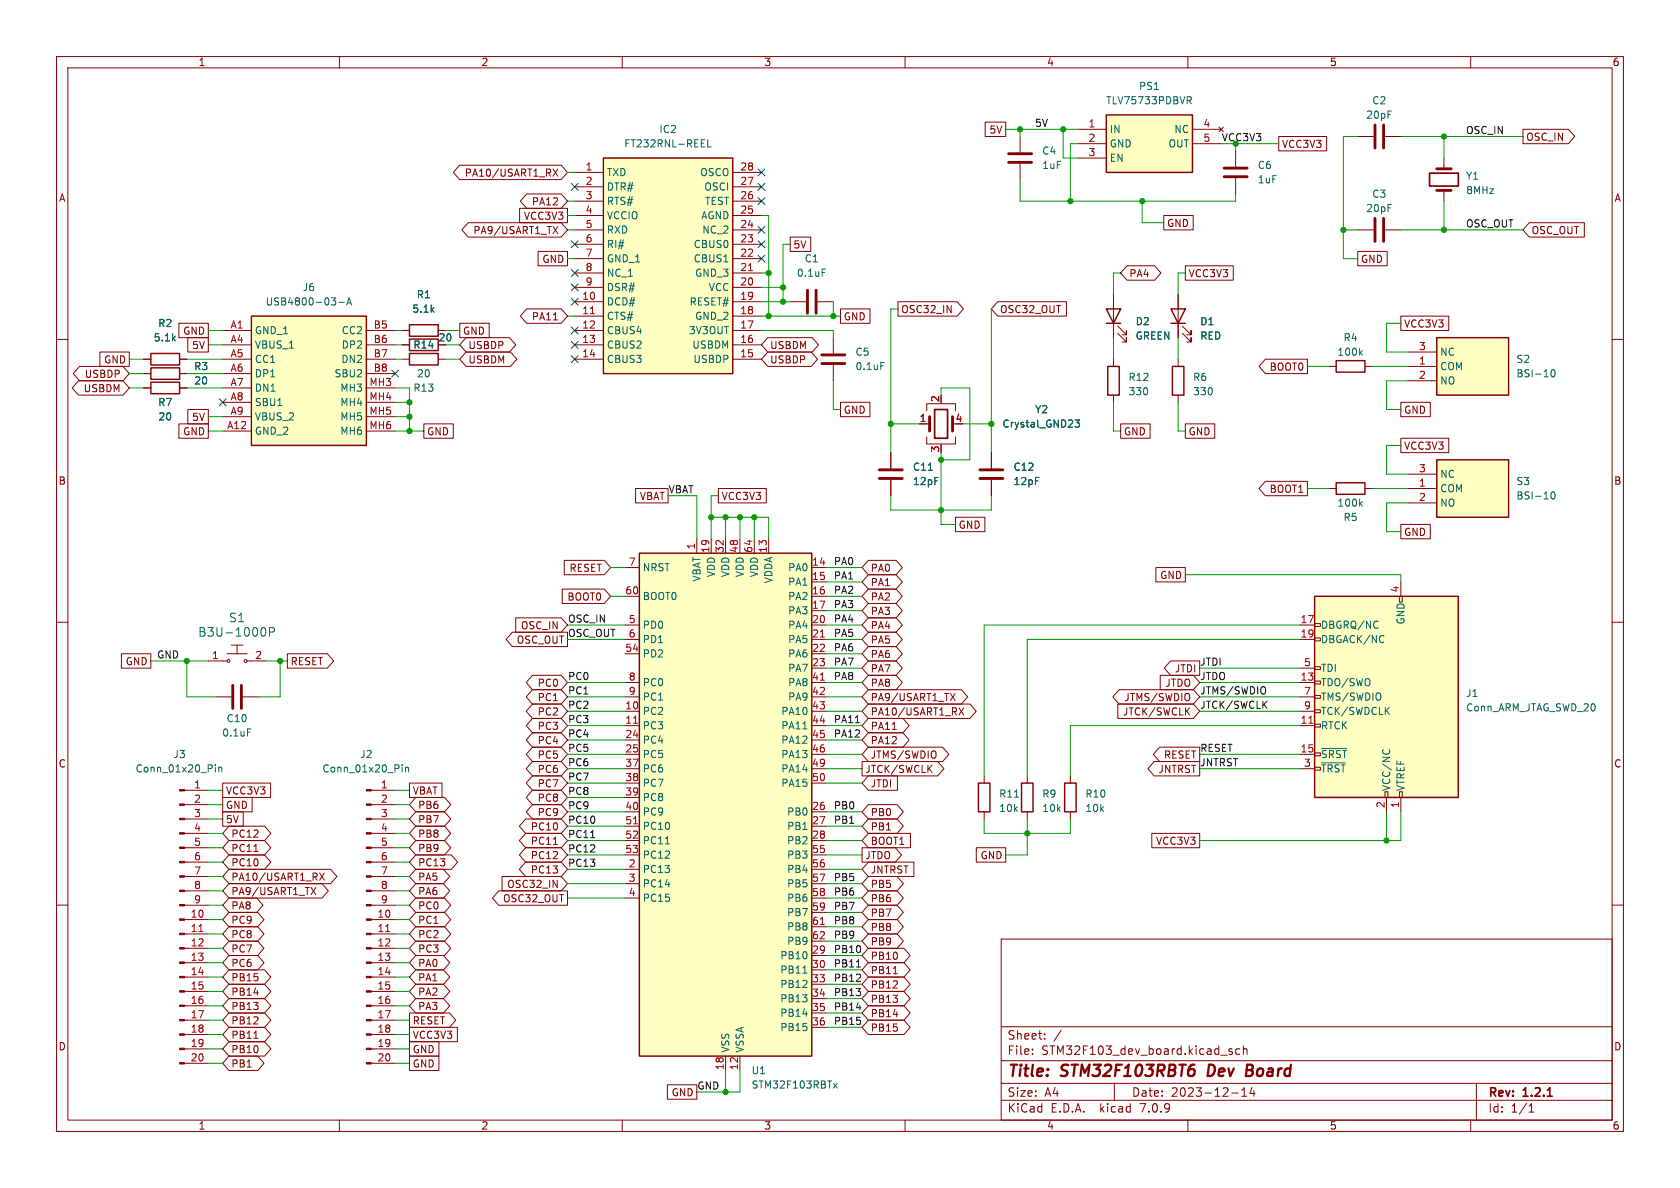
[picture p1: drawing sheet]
<svg xmlns="http://www.w3.org/2000/svg" width="297mm" height="210mm" viewBox="0 0 297 210" stroke-linecap="round" stroke-linejoin="round" font-family="sans-serif">
<g fill="none" stroke="#840000" stroke-width=".18">
<path d="M10 10h277v190h-277zM12 12h273v186h-273zM60 10v2M110 10v2M160 10v2M210 10v2M260 10v2M81.3 29.2h17.9l1.1 1.3-1.1 1.3h-17.9l-1.2-1.3zM82.8 39.4h16.4l1.1 1.2-1.1 1.3h-16.4l-1.1-1.3zM91.9 36.8h8.4v2.6h-8.4zM93.1 34.3h6.1l1.1 1.3-1.1 1.2h-6.1l-1.1-1.2zM97.8 29.9l.8 1.3"/>
<path d="M98.6 29.9l-.8 1.3M101.6 30.5h5.1M101.6 33h5.1M101.6 38.1h5.1M101.6 35.6h5.1M129.5 30.5h5.1M129.5 33h5.1M129.5 38.1h5.1M129.5 35.6h5.1M174.2 21.6h3.6v2.5h-3.6zM180.3 24.1v2.8M180.3 29v2.8"/>
<path d="M190.5 22.9h5.1M190.5 25.4h5.1M190.5 27.9h5.1M205.7 38.1h5.2v2.5h-5.2zM210.8 22.9h5.1M210.8 25.4h5.1M215.5 22.5l.8 .7M216.3 22.5l-.8 .7M218.4 26.7v2.8M218.4 31.5v2.8M226.1 24.1h8.4v2.6h-8.4zM240 24.1h2.8"/>
<path d="M244.9 24.1h2.7M255.3 27.9v1.9M255.3 33.7v1.9M269.2 22.9h8.1l1.1 1.2-1.1 1.3h-8.1zM270.4 39.4h9.7v2.5h-9.7l-1.2-1.3zM10 60h2M31.6 57.1h5.2v2.6h-5.2zM33.2 59.7h3.6v2.5h-3.6zM39.4 58.4h5M64.8 58.4h5M71.1 58.4h1.3M77.5 58.4h1.2"/>
<path d="M81.3 57.1h5.2v2.6h-5.2zM82.4 59.7h7.7l1.1 1.3-1.1 1.2h-7.7l-1.1-1.2zM93.1 54.6h6.1l1.1 1.3-1.1 1.3h-6.1l-1.1-1.3zM95.1 44.4h5.2v2.6h-5.2zM97.8 40l.8 1.3M97.8 56.6h.8M98.6 40l-.8 1.3M101.6 40.6h5.1M101.6 53.3h5.1M101.6 55.9h5.1M101.6 58.4h5.1M101.6 50.8h5.1"/>
<path d="M101.6 48.3h5.1M101.6 45.7h5.1M101.6 43.2h5.1M129.5 40.6h5.1M129.5 53.3h5.1M129.5 55.9h5.1M129.5 58.4h5.1M129.5 50.8h5.1M129.5 48.3h5.1M129.5 45.7h5.1M129.5 43.2h5.1M135.7 59.7h7.9l1.1 1.3-1.1 1.2h-7.9l-1.1-1.2z"/>
<path d="M139.7 41.9h3.6v2.6h-3.6zM139.7 53.3h2.8M144.5 53.3h2.8M147.3 59.7v2.8M148.6 54.6h5.2v2.6h-5.2zM158.7 53.3h10.5l1.1 1.3-1.1 1.3h-10.5zM176.4 53.3h12.1v2.6h-12.1l-1.1-1.3zM196.8 52.1v7.6M197.6 58.9l1.5 1.6v-.8v.8h-.7M197.6 57.7l1.5 1.5v-.8v.8h-.7M199.2 47h4.9l1.1 1.3-1.1 1.2h-4.9l-1.1-1.2zM208.3 52.1v7.6"/>
<path d="M209 58.9l1.6 1.6v-.8v.8h-.8M209 57.7l1.6 1.5v-.8v.8h-.8M209.5 47h8.5v2.5h-8.5zM240 44.4h5.2v2.6h-5.2zM240 40.6h2.8M244.9 40.6h2.7M247.6 55.9h8.5v2.5h-8.5zM285 60h2M13.9 67.3h7.8l1.2 1.3-1.2 1.3h-7.8l-1.1-1.3zM14.1 64.8h7.6l1.2 1.2-1.2 1.3h-7.6l-1.1-1.3zM17.7 62.2h5.2v2.6h-5.2zM25.4 63.5h1.3"/>
<path d="M25.4 66h1.3M25.4 68.6h1.3M31.6 74.9h5.2v2.6h-5.2zM31.7 63.5h1.3M31.7 66h1.3M31.7 68.6h1.3M33.2 72.4h3.6v2.5h-3.6zM39.4 61h5M39.4 63.5h5M39.4 66h5M39.4 76.2h5M39.4 68.6h5"/>
<path d="M39.4 71.1h5M39.4 73.7h5M64.8 61h5M64.8 63.5h5M64.8 66h5M64.8 76.2h5M64.8 68.6h5M64.8 71.1h5M64.8 73.7h5M71.1 61h1.3M71.1 63.5h1.3M74.9 74.9h5.2v2.6h-5.2z"/>
<path d="M77.5 63.5h1.2M82.4 62.2h7.9l1.1 1.3-1.1 1.3h-7.9l-1.1-1.3zM101.6 61h5.1M101.6 63.5h5.1M129.5 61h5.1M129.5 63.5h5.1M135.7 62.2h7.7l1.1 1.3-1.1 1.3h-7.7l-1.1-1.3zM147.3 64.5v2.8M148.6 71.1h5.2v2.6h-5.2zM162.6 74.9h1.7M163.8 77.2v1.3h5.1v-1.3M163.8 72.6v-1.2h5.1v1.2"/>
<path d="M166.4 78.5v.2M196.8 63.5v1.3M196.8 69.9v1.2M198.1 74.9h5.2v2.6h-5.2zM208.3 63.5v1.3M208.3 69.9v1.2M209.5 74.9h5.3v2.6h-5.3zM223.7 63.5h7.4v2.5h-7.4l-1.1-1.2zM234.9 64.8h1.3M241.3 64.8h1.3M247.6 71.1h5.3v2.6h-5.3zM247.6 77.5h8.5v2.5h-8.5z"/>
<path d="M248.9 64.8h5.1M248.9 67.3h5.1M248.9 62.2h5.1M99.8 99.1h7l1.1 1.2-1.1 1.3h-7zM112.4 86.4h5.7v2.5h-5.7zM123.2 95.3v2.5M125.7 95.3v2.5M127 86.4h8.5v2.5h-8.5zM128.3 95.3v2.5M130.8 95.3v2.5M133.3 95.3v2.5M135.9 95.3v2.5"/>
<path d="M153.5 99.1h4.9l1.1 1.2-1.1 1.3h-4.9l-1.1-1.3zM157.5 80v2.8M157.5 84.8v2.8M168.9 91.4h5.2v2.6h-5.2zM175.3 80v2.8M175.3 84.8v2.8M223.7 85.1h7.4v2.5h-7.4l-1.1-1.2zM234.9 86.4h1.3M241.3 86.4h1.3M247.6 92.7h5.3v2.6h-5.3zM248.9 86.4h5.1M248.9 88.9h5.1"/>
<path d="M248.9 83.8h5.1M10 110h2M21.5 115.6h5.2v2.5h-5.2zM36.8 116.8h3.3M40.1 115.6h3.6M40.9 114h2M41.9 114v1.6M43.7 116.8h3.3M50.8 115.6h7.1l1.1 1.2-1.1 1.3h-7.1zM90.6 111.8h9.7v2.5h-9.7l-1.1-1.3zM91.2 109.2h8l1.1 1.3-1.1 1.3h-8zM94.1 119.4h5.1l1.1 1.3-1.1 1.2h-5.1l-1.1-1.2z"/>
<path d="M99.4 104.1h7.4l1.1 1.3-1.1 1.3h-7.4zM110.5 115.6h2.5M110.5 100.3h2.5M110.5 105.4h2.5M110.5 110.5h2.5M110.5 113h2.5M143.5 115.6h2.5M143.5 100.3h2.5M143.5 102.9h2.5M143.5 105.4h2.5M143.5 108h2.5M143.5 110.5h2.5"/>
<path d="M143.5 113h2.5M143.5 118.1h2.5M153.5 111.8h4.9l1.1 1.2-1.1 1.3h-4.9l-1.1-1.3zM153.5 114.3h4.9l1.1 1.3-1.1 1.2h-4.9l-1.1-1.2zM153.5 101.6h4.9l1.1 1.3-1.1 1.2h-4.9l-1.1-1.2zM153.5 104.1h4.9l1.1 1.3-1.1 1.3h-4.9l-1.1-1.3zM153.5 106.7h4.9l1.1 1.3-1.1 1.2h-4.9l-1.1-1.2zM153.5 109.2h4.9l1.1 1.3-1.1 1.3h-4.9l-1.1-1.3zM153.5 116.8h4.9l1.1 1.3-1.1 1.3h-4.9l-1.1-1.3zM153.5 119.4h4.9l1.1 1.3-1.1 1.2h-4.9l-1.1-1.2zM204.3 100.3h5.2v2.6h-5.2zM205.1 119.4h5.9l1.1 1.3-1.1 1.2h-5.9z"/>
<path d="M206.9 116.8h5.2v2.6h-5.2l-1.1-1.3zM229.9 110.5h2.5M229.9 113h2.5M229.9 118.1h2.5M232.4 110.2h1v.5h-1zM232.4 112.8h1v.5h-1zM232.4 117.9h1v.5h-1zM247.4 105.4h.5v1h-.5zM247.6 102.9v2.5M285 110h2M32.6 139.7h4.2M38.1 123.2h2.8"/>
<path d="M39.4 138.4h8.4v2.6h-8.4zM42.9 123.2h2.8M65.6 139.7h4.2M72.4 138.4h5.7v2.6h-5.7zM94.1 121.9h5.1l1.1 1.3-1.1 1.3h-5.1l-1.1-1.3zM94.1 124.5h5.1l1.1 1.2-1.1 1.3h-5.1l-1.1-1.3zM94.1 127h5.1l1.1 1.3-1.1 1.2h-5.1l-1.1-1.2zM94.1 129.5h5.1l1.1 1.3-1.1 1.3h-5.1l-1.1-1.3zM94.1 139.7h5.1l1.1 1.3-1.1 1.2h-5.1l-1.1-1.2zM94.1 137.2h5.1l1.1 1.2-1.1 1.3h-5.1l-1.1-1.3zM94.1 134.6h5.1l1.1 1.3-1.1 1.3h-5.1l-1.1-1.3zM94.1 132.1h5.1l1.1 1.3-1.1 1.2h-5.1l-1.1-1.2z"/>
<path d="M110.5 123.2h2.5M110.5 125.7h2.5M110.5 128.3h2.5M110.5 130.8h2.5M110.5 133.4h2.5M110.5 135.9h2.5M110.5 138.4h2.5M110.5 120.7h2.5M143.5 123.2h2.5M143.5 125.7h2.5M143.5 128.3h2.5M143.5 130.8h2.5"/>
<path d="M143.5 133.4h2.5M143.5 135.9h2.5M143.5 138.4h2.5M143.5 120.7h2.5M152.4 134.6h13.4l1.1 1.3-1.1 1.3h-13.4zM153.5 132.1h13.1l1.1 1.3-1.1 1.2h-13.1l-1.1-1.2zM153.5 124.5h18l1.1 1.2-1.1 1.3h-18l-1.1-1.3zM153.5 121.9h16.5l1.1 1.3-1.1 1.3h-16.5l-1.1-1.3zM153.5 129.5h6.1l1.1 1.3-1.1 1.3h-6.1l-1.1-1.3zM153.5 127h6.1l1.1 1.3-1.1 1.2h-6.1l-1.1-1.2zM153.5 137.2h5.2v2.5h-5.2l-1.1-1.3zM157.7 128.9h.8"/>
<path d="M164.2 135.8l.6 .8M164.8 135.3l-.8 .7M168 122.6l.9 1.3M168.9 122.6l-.9 1.3M169.5 125.1l.9 1.3M170.4 125.1l-.9 1.3M174 137.2v1.2M181.6 137.2v1.2M189.2 137.2v1.2M197.6 124.5h13.4l1.1 1.2-1.1 1.3h-13.4zM197.9 121.9h13.1l1.1 1.3-1.1 1.3h-13.1l-1.2-1.3zM204 134.6h8.1v2.6h-8.1l-1.1-1.3z"/>
<path d="M205 132.1h7.1v2.5h-7.1l-1.1-1.2zM209.8 125.7l.5 .7M210.3 125.1l-.7 .8M229.9 123.2h2.5M229.9 125.7h2.5M229.9 128.3h2.5M229.9 133.4h2.5M229.9 135.9h2.5M229.9 120.7h2.5M232.4 125.5h1v.5h-1zM232.4 120.4h1v.5h-1zM232.4 122.9h1v.5h-1z"/>
<path d="M232.4 128h1v.5h-1zM232.4 133.1h1v.5h-1zM232.4 135.6h1v.5h-1zM244.9 140h.5v1h-.5zM247.4 140h.5v1h-.5zM10 160h2M32.6 157.5h4.2M32.6 154.9h4.2M32.6 152.4h4.2M32.6 149.9h4.2M32.6 147.3h4.2M32.6 144.8h4.2"/>
<path d="M32.6 142.2h4.2M39.4 143.5h3.6v2.6h-3.6zM39.4 141h5.2v2.5h-5.2zM40.5 153.7h17.9l1.2 1.2-1.2 1.3h-17.9l-1.1-1.3zM40.5 156.2h16.4l1.1 1.3-1.1 1.3h-16.4l-1.1-1.3zM40.5 146h6.3l1.1 1.3-1.1 1.3h-6.3l-1.1-1.3zM40.5 151.1h6.3l1.1 1.3-1.1 1.3h-6.3l-1.1-1.3zM40.5 148.6h6.3l1.1 1.3-1.1 1.2h-6.3l-1.1-1.2zM40.5 158.7h4.9l1.1 1.3-1.1 1.3h-4.9l-1.1-1.3zM44.9 150.5h.7M55 156.9l.8 1.3M55.8 156.9l-.8 1.3"/>
<path d="M56.5 154.3l.8 1.3M57.3 154.3l-.8 1.3M65.6 157.5h4.2M65.6 154.9h4.2M65.6 152.4h4.2M65.6 149.9h4.2M65.6 147.3h4.2M65.6 144.8h4.2M65.6 142.2h4.2M73.5 158.7h5.1l1.1 1.3-1.1 1.3h-5.1l-1.1-1.3zM73.5 146h5.1l1.1 1.3-1.1 1.3h-5.1l-1.1-1.3zM73.5 143.5h5.1l1.1 1.3-1.1 1.3h-5.1l-1.1-1.3z"/>
<path d="M73.5 141h5.1l1.1 1.2-1.1 1.3h-5.1l-1.1-1.3zM73.5 148.6h5.1l1.1 1.3-1.1 1.2h-5.1l-1.1-1.2zM73.5 156.2h4.9l1.1 1.3-1.1 1.3h-4.9l-1.1-1.3zM73.5 153.7h4.9l1.1 1.2-1.1 1.3h-4.9l-1.1-1.3zM73.5 151.1h6.3l1.1 1.3-1.1 1.3h-6.3l-1.1-1.3zM88.2 157.5h12.1v2.5h-12.1l-1.1-1.2zM88.8 154.9h10.4l1.1 1.3-1.1 1.3h-10.4zM92.9 152.4h6.3l1.1 1.3-1.1 1.2h-6.3l-1.1-1.2zM92.9 149.9h6.3l1.1 1.2-1.1 1.3h-6.3l-1.1-1.3zM92.9 147.3h6.3l1.1 1.3-1.1 1.3h-6.3l-1.1-1.3zM92.9 144.8h6.3l1.1 1.3-1.1 1.2h-6.3l-1.1-1.2zM94.1 142.2h5.1l1.1 1.3-1.1 1.3h-5.1l-1.1-1.3z"/>
<path d="M97.8 149.3h.8M110.5 153.7h2.5M110.5 143.5h2.5M110.5 146.1h2.5M110.5 148.6h2.5M110.5 156.2h2.5M110.5 141h2.5M110.5 158.8h2.5M110.5 151.1h2.5M143.5 153.7h2.5M143.5 143.5h2.5M143.5 146.1h2.5"/>
<path d="M143.5 148.6h2.5M143.5 156.2h2.5M143.5 158.8h2.5M143.5 151.1h2.5M152.4 149.9h5.9l1.1 1.2-1.1 1.3h-5.9zM153.5 142.2h5.1l1.1 1.3-1.1 1.3h-5.1l-1.1-1.3zM153.5 144.8h5.1l1.1 1.3-1.1 1.2h-5.1l-1.1-1.2zM153.5 157.5h5.1l1.1 1.3-1.1 1.2h-5.1l-1.1-1.2zM153.5 147.3h7.5v2.6h-7.5l-1.1-1.3zM153.5 152.4h8.1v2.5h-8.1l-1.1-1.2zM153.5 154.9h5.1l1.1 1.3-1.1 1.3h-5.1l-1.1-1.3zM172.6 149.9h5.2v2.5h-5.2z"/>
<path d="M174 143.5v1.3M181.6 143.5v1.3M189.2 143.5v1.3M203.6 147.3h8.5v2.6h-8.5zM245.1 141v2.5M247.6 141v2.5M285 160h2M32.6 177.8h4.2M32.6 175.3h4.2M32.6 172.7h4.2M32.6 170.2h4.2M32.6 167.6h4.2"/>
<path d="M32.6 165.1h4.2M32.6 162.6h4.2M32.6 160h4.2M40.5 171.4h6.3l1.1 1.3-1.1 1.3h-6.3l-1.1-1.3zM40.5 176.5h6.3l1.1 1.3-1.1 1.3h-6.3l-1.1-1.3zM40.5 179.1h6.3l1.1 1.2-1.1 1.3h-6.3l-1.1-1.3zM40.5 161.3h5.1l1.1 1.3-1.1 1.2h-5.1l-1.1-1.2zM40.5 163.8h5.1l1.1 1.3-1.1 1.3h-5.1l-1.1-1.3zM40.5 166.4h5.1l1.1 1.2-1.1 1.3h-5.1l-1.1-1.3zM40.5 174h6.3l1.1 1.3-1.1 1.2h-6.3l-1.1-1.2zM40.5 168.9h5.1l1.1 1.3-1.1 1.3h-5.1l-1.1-1.3zM65.6 177.8h4.2"/>
<path d="M65.6 175.3h4.2M65.6 172.7h4.2M65.6 170.2h4.2M65.6 167.6h4.2M65.6 165.1h4.2M65.6 162.6h4.2M65.6 160h4.2M72.4 179.1h7.1l1.1 1.2-1.1 1.3h-7.1zM73.5 163.8h5.1l1.1 1.3-1.1 1.3h-5.1l-1.1-1.3zM73.5 161.3h5.1l1.1 1.3-1.1 1.2h-5.1l-1.1-1.2zM73.5 176.5h4.9l1.1 1.3-1.1 1.3h-4.9l-1.1-1.3zM73.5 174h4.9l1.1 1.3-1.1 1.2h-4.9l-1.1-1.2z"/>
<path d="M73.5 168.9h4.9l1.1 1.3-1.1 1.3h-4.9l-1.1-1.3zM73.5 171.4h4.9l1.1 1.3-1.1 1.3h-4.9l-1.1-1.3zM73.5 166.4h5.1l1.1 1.2-1.1 1.3h-5.1l-1.1-1.3zM143.5 168.9h2.5M143.5 171.5h2.5M143.5 174h2.5M143.5 176.5h2.5M143.5 179.1h2.5M143.5 161.3h2.5M143.5 163.8h2.5M143.5 166.4h2.5M153.5 170.2h6.3l1.1 1.3-1.1 1.2h-6.3l-1.1-1.2z"/>
<path d="M153.5 165.1h5.1l1.1 1.3-1.1 1.2h-5.1l-1.1-1.2zM153.5 175.3h6.3l1.1 1.2-1.1 1.3h-6.3l-1.1-1.3zM153.5 162.6h5.1l1.1 1.2-1.1 1.3h-5.1l-1.1-1.3zM153.5 167.6h6.3l1.1 1.3-1.1 1.3h-6.3l-1.1-1.3zM153.5 177.8h6.3l1.1 1.3-1.1 1.2h-6.3l-1.1-1.2zM153.5 172.7h6.3l1.1 1.3-1.1 1.3h-6.3l-1.1-1.3zM153.5 160h5.1l1.1 1.3-1.1 1.3h-5.1l-1.1-1.3zM157.9 172.1h.7M177 166h108v32h-108zM32.6 185.4h4.2M32.6 188h4.2M32.6 182.9h4.2"/>
<path d="M32.6 180.3h4.2M40.5 186.7h5.1l1.1 1.3-1.1 1.2h-5.1l-1.1-1.2zM40.5 181.6h6.3l1.1 1.3-1.1 1.3h-6.3l-1.1-1.3zM40.5 184.1h6.3l1.1 1.3-1.1 1.3h-6.3l-1.1-1.3zM44.9 183.6h.7M60 198v2M65.6 185.4h4.2M65.6 188h4.2M65.6 182.9h4.2M65.6 180.3h4.2M72.4 186.7h5.2v2.5h-5.2zM72.4 184.1h5.2v2.6h-5.2z"/>
<path d="M72.4 181.6h8.5v2.6h-8.5zM110 198v2M118 191.8h5.2v2.5h-5.2zM128.3 186.7v2.5M130.8 186.7v2.5M143.5 181.6h2.5M153.5 180.3h6.3l1.1 1.3-1.1 1.3h-6.3l-1.1-1.3zM160 198v2M177 194.5h108M177 191.5h108M177 187.5h108M177 181.5h108"/>
<path d="M182.5 186.3v.1M182.5 185.5v.1M184.7 183.6v.1M184.7 182.8v.1M187.6 182.1l-1.3 2M197 191.5v3M210 198v2M217.7 193.2h1.2M217.8 185.5l-.3-.1-.3 .2 .1 .2 .5 .2v.3h-.6M219.2 185.5l-.5-.1-.2 .3v.4l.1 .2h.6M219.5 193.8h.9M219.5 192.7l.5-.4v1.5"/>
<path d="M219.8 185.5l.2-.1 .4 .1 .1 .9M219.8 184.9v1.5M221.3 192.2l-.3 1.1h.9M221.7 192.8v1M260 198v2M261 191.5v6.5M270.3 196.6h.9M270.3 195.5l.4-.4v1.5"/>
<circle cx="40.4" cy="116.8" r=".25"/>
<circle cx="43.4" cy="116.8" r=".25"/>
</g>
<path d="M252.7 30.6h5.1v2.3h-5.1zM165.2 72.4h2.3v5.1h-2.3zM273.6 193.8h.8" fill="none" stroke="#840000" stroke-width=".3"/>
<path d="M213.7 188.2l-.2 2h.5M220.4 189.2h.7M220.5 188.2h.7M221.1 189.2l.2 .1M221.2 190.1l-.9 .1M221.3 189.1l-.2 .1" fill="none" stroke="#840000" stroke-width=".4"/>
<g fill="none" stroke="#840000" stroke-width=".25">
<path d="M106.7 27.9h22.8v38.1h-22.8zM195.6 20.3h15.2v10.2h-15.2zM44.4 55.9h20.4v22.8h-20.4zM72.4 59.9h5.1v2.1h-5.1zM72.4 57.4h5.1v2h-5.1zM195.6 54.6h2.5l-1.3 2.6zM195.6 57.2h2.5M207 54.6h2.5l-1.2 2.6zM207 57.2h2.5M254 59.7h12.7v10.2h-12.7zM26.7 65h5v2.1h-5zM26.7 62.5h5v2h-5z"/>
<path d="M26.7 67.6h5v2h-5zM72.4 62.5h5.1v2h-5.1zM195.8 64.8h2.1v5.1h-2.1zM207.3 64.8h2v5.1h-2zM236.2 63.8h5.1v2h-5.1zM113 97.8h30.5v88.9h-30.5zM236.2 85.3h5.1v2.1h-5.1zM254 81.3h12.7v10.1h-12.7zM232.4 105.4h25.4v35.6h-25.4zM173 138.4h2v5.1h-2zM180.6 138.4h2v5.1h-2zM188.2 138.4h2v5.1h-2z"/>
</g>
<g fill="none" stroke="#840000" stroke-width=".51">
<path d="M178.3 27.2h4.1M178.3 28.7h4.1M216.4 29.7h4.1M216.4 31.2h4.1M243.1 22.1v4.1M243.1 38.6v4.1M244.6 22.1v4.1M244.6 38.6v4.1M254 33.7h2.5M254 29.8h2.5M142.7 51.3v4.1M144.3 51.3v4.1"/>
<path d="M145.3 62.7h4.1M145.3 64.3h4.1M164.3 73.7v2.5M168.4 73.7v2.5M155.4 83.1h4.1M155.4 84.6h4.1M173.2 83.1h4.1M173.2 84.6h4.1M41.1 121.2v4M42.7 121.2v4"/>
</g>
<g fill="none" stroke="#006464" stroke-width=".18">
<path d="M209.9 17.1h.5l.2 .2-.1 .4-.6 .1M210.2 17.8l.4 .6M125.1 24.7v1.3h.6M58.6 52.6h.8l-.5 .5M59.3 53.3v.5M59.9 53.4h1M61.3 53.9l.4-1.3 .4 1.3M61.4 53.6h.6M145.4 47.6h.6M155.7 64.1h.6M190 74.2h.8l-.4 .5 .4 .1v.6l-.2 .1-.6-.1M240.5 62.3l.3 .5"/>
<path d="M240.8 62l-.4 .4M274.3 65.5l.2-.2a.68 .68 0 0 1 .4 .7 .68 .68 0 0 1-.4 .6l-.2-.1-.1-.4zM164.1 83.1h.7M240.5 89l.3 .5M240.8 88.6l-.4 .5M274.3 87.1l.2-.2a.68 .68 0 0 1 .4 .7 .68 .68 0 0 1-.4 .6l-.2-.1-.1-.4zM46.5 110.9a.83 .83 0 0 1 .6 .7 .83 .83 0 0 1-.3 .8l-.3 .1M47.6 111.7h.8l.1-.3-.1-.3-.2-.2h-.6v1.6M243.4 109.8l.2 .1M243.6 110.9l-.2 .2M244.4 112.3l.3 .2M244.7 113.5l-.3 .1"/>
<path d="M38.1 135.2v.1M38.1 135.6v.9M38.7 135.7l.2-.1 .3 .1v.8M38.7 135.6v.9M43.8 128.8h.6M71.1 135.2v.1M71.1 135.6v.9M71.7 135.6v.9M71.7 135.7l.2-.1 .3 .1v.8M141.9 128.8h.8M233.7 132.3h4.4M233.7 134.8h4.1"/>
<path d="M244.5 132.5l-.1 .3M245.6 132.5l.1 .3M117.6 149.2h.8M179.4 140.9h.7M141.9 172h.8M147.3 191.5l.7 .8M148 191.5l-.7 .8"/>
</g>
<g fill="#ffffc2" stroke="#ffffc2" stroke-width=".18">
<path d="M113 97.8h30.5v88.9h-30.5z"/>
<path d="M232.4 105.4h25.4v35.6h-25.4z"/>
<path d="M106.7 27.9h22.8v38.1h-22.8z"/>
<path d="M195.6 20.3h15.2v10.2h-15.2z"/>
<path d="M44.4 55.9h20.4v22.8h-20.4z"/>
<path d="M254 59.7h12.7v10.2h-12.7z"/>
<path d="M254 81.3h12.7v10.1h-12.7z"/>
</g>
<path d="M104.4 55.5h.7M132.3 47.8h.7M145 112.6h.7M112 127.9h.7M145 120.2h.7M231.4 127.9h.7M112 145.6h.7M35.2 164.7h.7M68.2 164.7h.7M145 163.4h.7" fill="none" stroke="#a90000" stroke-width=".18"/>
<g fill="#840000" stroke="#840000" stroke-width=".18">
<path d="M64.8 187.8h.8v.3h-.8z"/>
<path d="M64.8 185.3h.8v.2h-.8z"/>
<path d="M64.8 182.8h.8v.2h-.8z"/>
<path d="M64.8 180.2h.8v.3h-.8z"/>
<path d="M64.8 177.7h.8v.2h-.8z"/>
<path d="M64.8 175.1h.8v.3h-.8z"/>
<path d="M64.8 172.6h.8v.2h-.8z"/>
<path d="M64.8 170.1h.8v.2h-.8z"/>
<path d="M64.8 167.5h.8v.3h-.8z"/>
<path d="M64.8 165h.8v.2h-.8z"/>
<path d="M64.8 162.4h.8v.3h-.8z"/>
<path d="M64.8 159.9h.8v.2h-.8z"/>
<path d="M64.8 157.4h.8v.2h-.8z"/>
<path d="M64.8 154.8h.8v.3h-.8z"/>
<path d="M64.8 152.3h.8v.2h-.8z"/>
<path d="M64.8 149.7h.8v.3h-.8z"/>
<path d="M64.8 147.2h.8v.2h-.8z"/>
<path d="M64.8 144.7h.8v.2h-.8z"/>
<path d="M64.8 142.1h.8v.3h-.8z"/>
<path d="M64.8 139.6h.8v.2h-.8z"/>
<path d="M31.7 187.8h.9v.3h-.9z"/>
<path d="M31.7 185.3h.9v.2h-.9z"/>
<path d="M31.7 182.8h.9v.2h-.9z"/>
<path d="M31.7 180.2h.9v.3h-.9z"/>
<path d="M31.7 177.7h.9v.2h-.9z"/>
<path d="M31.7 175.1h.9v.3h-.9z"/>
<path d="M31.7 172.6h.9v.2h-.9z"/>
<path d="M31.7 170.1h.9v.2h-.9z"/>
<path d="M31.7 167.5h.9v.3h-.9z"/>
<path d="M31.7 165h.9v.2h-.9z"/>
<path d="M31.7 162.4h.9v.3h-.9z"/>
<path d="M31.7 159.9h.9v.2h-.9z"/>
<path d="M31.7 157.4h.9v.2h-.9z"/>
<path d="M31.7 154.8h.9v.3h-.9z"/>
<path d="M31.7 152.3h.9v.2h-.9z"/>
<path d="M31.7 149.7h.9v.3h-.9z"/>
<path d="M31.7 147.2h.9v.2h-.9z"/>
<path d="M31.7 144.7h.9v.2h-.9z"/>
<path d="M31.7 142.1h.9v.3h-.9z"/>
<path d="M31.7 139.6h.9v.2h-.9z"/>
</g>
<path d="M151.2 127.8h.8M223.4 124.5l.6 .7M224 123.9l-.7 .8M104.4 148.1h.7M151.4 170.9h.7" fill="none" stroke="#0f0f0f" stroke-width=".18"/>
<g fill="none" stroke="#009600" stroke-width=".18">
<path d="M100.3 35.6h1.3M100.3 38.1h1.3M100.3 30.5h1.3M134.6 38.1h1.3v17.8M177.8 22.9h12.7M180.3 31.8v3.8h38.1v-1.3M180.3 22.9v1.2M188 22.9v5h2.5M190.5 25.4h-1.3v10.2M201.9 35.6v3.8h3.8M226.1 25.4h-7.7v1.3M240 24.1h-2.5v21.6h2.5"/>
<path d="M247.6 24.1h21.6M255.3 24.1v3.8M255.3 35.6v5M36.8 58.4h2.6M69.8 58.4h1.3M78.7 58.4h2.6M100.3 55.9h1.3M100.3 45.7h1.3M100.3 40.6h1.3M134.6 48.3h1.3M134.6 50.8h3.8M134.6 55.9h14"/>
<path d="M134.6 53.3h5.1M134.6 58.4h12.7v1.3M139.7 43.2h-1.3v10.1M147.3 53.3v2.6M158.7 54.6h-1.2v25.4M175.3 54.6v25.4M196.8 59.7v3.8M198.1 48.3h-1.3v3.8M208.3 59.7v3.8M209.5 48.3h-1.2v3.8M237.5 40.6h2.5M247.6 40.6h21.6"/>
<path d="M247.6 57.2h-2.5v5h3.8M22.9 68.6h2.5M22.9 63.5h2.5M22.9 66h2.5M33 68.6h6.4M33 63.5h6.4M33 66h6.4M36.8 61h2.6M36.8 76.2h2.6M36.8 73.7h2.6M69.8 68.6h2.6v7.6M69.8 63.5h1.3"/>
<path d="M69.8 61h1.3M69.8 76.2h5.1M69.8 71.1h2.6M69.8 73.7h2.6M78.7 63.5h2.6M78.7 61h2.6M147.3 67.3v5.1h1.3M157.5 74.9h5.1M166.4 69.9v-1.3h5v12.7h-5M170.2 74.9h5.1M196.8 71.1v5.1h1.3M208.3 71.1v5.1h1.2"/>
<path d="M231.1 64.8h3.8M242.6 64.8h6.3M247.6 78.7h-2.5v5.1h3.8M248.9 67.3h-3.8v5.1h2.5M118.1 87.6h5.1v7.7M125.7 91.4h10.2v3.9M127 87.6h-1.3v7.7M128.3 91.4v3.9M130.8 91.4v3.9M133.3 91.4v3.9M157.5 87.6v2.6h17.8v-2.6M166.4 80v12.7h2.5"/>
<path d="M231.1 86.4h3.8M242.6 86.4h6.3M248.9 88.9h-3.8v5.1h2.5M26.7 116.8h10.1M33 116.8v6.4h5.1M47 116.8h3.8M49.5 116.8v6.4h-3.8M100.3 113h10.2M100.3 110.5h10.2M107.9 100.3h2.6M107.9 105.4h2.6M146 113h6.4"/>
<path d="M146 110.5h6.4M146 100.3h6.4M146 118.1h6.4M146 105.4h6.4M146 115.6h6.4M146 102.9h6.4M146 108h6.4M209.5 101.6h38.1v1.3M212.1 118.1h17.8M229.9 113h-48.3v24.2M229.9 110.5h-55.9v26.7M36.8 139.7h2.6"/>
<path d="M69.8 139.7h2.6M100.3 123.2h10.2M100.3 133.4h10.2M100.3 135.9h10.2M100.3 128.3h10.2M100.3 125.7h10.2M100.3 120.7h10.2M100.3 138.4h10.2M100.3 130.8h10.2M146 123.2h6.4M146 133.4h6.4M146 135.9h6.4"/>
<path d="M146 128.3h6.4M146 125.7h6.4M146 120.7h6.4M146 138.4h6.4M146 130.8h6.4M212.1 123.2h17.8M212.1 133.4h17.8M212.1 135.9h17.8M212.1 125.7h17.8M212.1 120.7h17.8M229.9 128.3h-40.7v8.9M36.8 147.3h2.6"/>
<path d="M36.8 157.5h2.6M36.8 149.9h2.6M36.8 154.9h2.6M36.8 152.4h2.6M36.8 144.8h2.6M36.8 142.2h2.6M69.8 147.3h2.6M69.8 157.5h2.6M69.8 149.9h2.6M69.8 154.9h2.6M69.8 152.4h2.6M69.8 144.8h2.6"/>
<path d="M69.8 142.2h2.6M100.3 151.1h10.2M100.3 153.7h10.2M100.3 158.8h10.2M100.3 156.2h10.2M100.3 148.6h10.2M100.3 146.1h10.2M100.3 141h10.2M100.3 143.5h10.2M146 151.1h6.4M146 153.7h6.4M146 158.8h6.4"/>
<path d="M146 156.2h6.4M146 148.6h6.4M146 146.1h6.4M146 143.5h6.4M174 144.8v2.5h15.2v-2.5M181.6 144.8v6.3h-3.8M245.1 143.5v5.1M247.6 143.5v5.1h-35.5M36.8 170.2h2.6M36.8 172.7h2.6M36.8 175.3h2.6M36.8 177.8h2.6"/>
<path d="M36.8 167.6h2.6M36.8 162.6h2.6M36.8 160h2.6M36.8 165.1h2.6M69.8 170.2h2.6M69.8 172.7h2.6M69.8 175.3h2.6M69.8 177.8h2.6M69.8 167.6h2.6M69.8 162.6h2.6M69.8 160h2.6M69.8 165.1h2.6"/>
<path d="M146 179.1h6.4M146 161.3h6.4M146 166.4h6.4M146 163.8h6.4M146 174h6.4M146 171.5h6.4M146 176.5h6.4M146 168.9h6.4M36.8 180.3h2.6M36.8 185.4h2.6M36.8 188h2.6M36.8 182.9h2.6"/>
<path d="M69.8 180.3h2.6M69.8 185.4h2.6M69.8 188h2.6M69.8 182.9h2.6M128.3 189.2v3.8M130.8 189.2v3.8h-7.6M146 181.6h6.4"/>
</g>
<g fill="none" stroke="#000084" stroke-width=".18">
<path d="M101 32.4l1.2 1.2M102.2 32.4l-1.2 1.2M134 32.4l1.2 1.2M134 35l1.2 1.2M134 29.9l1.2 1.2M135.2 32.4l-1.2 1.2M135.2 35l-1.2 1.2M135.2 29.9l-1.2 1.2M101 57.8l1.2 1.2M101 52.7l1.2 1.2M101 42.6l1.2 1.2M101 50.2l1.2 1.2"/>
<path d="M101 47.7l1.2 1.2M102.2 57.8l-1.2 1.2M102.2 52.7l-1.2 1.2M102.2 42.6l-1.2 1.2M102.2 50.2l-1.2 1.2M102.2 47.7l-1.2 1.2M134 40l1.2 1.2M134 42.6l1.2 1.2M134 45.1l1.2 1.2M135.2 40l-1.2 1.2M135.2 42.6l-1.2 1.2M135.2 45.1l-1.2 1.2"/>
<path d="M38.8 70.5l1.2 1.2M40 70.5l-1.2 1.2M69.2 65.4l1.3 1.2M70.5 65.4l-1.3 1.2M101 62.9l1.2 1.2M101 60.4l1.2 1.2M102.2 62.9l-1.2 1.2M102.2 60.4l-1.2 1.2"/>
</g>
<g fill="#009600" stroke="#009600" stroke-width=".18">
<circle cx="147.3" cy="55.9" r=".46"/>
<circle cx="201.9" cy="35.6" r=".46"/>
<circle cx="189.2" cy="35.6" r=".46"/>
<circle cx="188" cy="22.9" r=".46"/>
<circle cx="180.3" cy="22.9" r=".46"/>
<circle cx="138.4" cy="53.3" r=".46"/>
<circle cx="138.4" cy="50.8" r=".46"/>
<circle cx="133.3" cy="91.4" r=".46"/>
<circle cx="157.5" cy="74.9" r=".46"/>
<circle cx="135.9" cy="55.9" r=".46"/>
<circle cx="175.3" cy="74.9" r=".46"/>
<circle cx="135.9" cy="48.3" r=".46"/>
<circle cx="166.4" cy="90.2" r=".46"/>
<circle cx="181.6" cy="147.3" r=".46"/>
<circle cx="166.4" cy="81.3" r=".46"/>
<circle cx="125.7" cy="91.4" r=".46"/>
<circle cx="245.1" cy="148.6" r=".46"/>
<circle cx="255.3" cy="40.6" r=".46"/>
<circle cx="237.5" cy="40.6" r=".46"/>
<circle cx="218.4" cy="25.4" r=".46"/>
<circle cx="255.3" cy="24.1" r=".46"/>
<circle cx="128.3" cy="193" r=".46"/>
<circle cx="128.3" cy="91.4" r=".46"/>
<circle cx="130.8" cy="91.4" r=".46"/>
<circle cx="72.4" cy="71.1" r=".46"/>
<circle cx="72.4" cy="73.7" r=".46"/>
<circle cx="72.4" cy="76.2" r=".46"/>
<circle cx="49.5" cy="116.8" r=".46"/>
<circle cx="33" cy="116.8" r=".46"/>
</g>
<g font-size="2.8" fill="#840000">
<text x="178" y="190.9">Title:</text>
<text x="187.7" y="190.9">STM32F103RBT6</text>
<text x="214.4" y="190.9">Dev</text>
<text x="221.9" y="190.9">Board</text>
</g>
<g font-size="2.1" fill="#006464">
<text x="34.9" y="112.8">B3U-1000P</text>
<text x="40.4" y="110.2">S1</text>
</g>
<g font-size="2.1" fill="#840000">
<text x="178" y="184">Sheet:</text>
<text x="178" y="186.7">File:</text>
<text x="184.1" y="186.7">STM32F103_dev_board.kicad_sch</text>
<text x="178" y="196.9">KiCad</text>
<text x="178" y="194.1">Size:</text>
<text x="184.7" y="194.1">A4</text>
<text x="185.7" y="196.9">E.D.A.</text>
<text x="194.6" y="196.9">kicad</text>
<text x="200" y="194.1">Date:</text>
<text x="201.8" y="196.9">7.0.9</text>
<text x="207" y="194.1">2023-12-14</text>
<text x="263" y="194.3">Rev:</text>
<text x="263" y="196.9">Id:</text>
<text x="267.1" y="196.9">1/1</text>
<text x="269.4" y="194.3">1.2.1</text>
</g>
<g font-size="1.8" fill="#840000">
<text x="35" y="11.9">1</text>
<text x="85" y="11.9">2</text>
<text x="135" y="11.9">3</text>
<text x="185" y="11.9">4</text>
<text x="235" y="11.9">5</text>
<text x="285" y="11.9">6</text>
<text x="174.8" y="23.8">5V</text>
<text x="226.5" y="26.4">VCC3V3</text>
<text x="269.7" y="25.1">OSC_IN</text>
<text x="10.3" y="35.9">A</text>
<text x="82.1" y="31.4">PA10/USART1_RX</text>
<text x="285.3" y="35.9">A</text>
<text x="83.6" y="41.6">PA9/USART1_TX</text>
<text x="92.5" y="39.1">VCC3V3</text>
<text x="93.9" y="36.5">PA12</text>
<text x="206.2" y="40.3">GND</text>
<text x="270.7" y="41.6">OSC_OUT</text>
<text x="95.8" y="46.7">GND</text>
<text x="140.2" y="44.1">5V</text>
<text x="240.5" y="46.7">GND</text>
<text x="199.5" y="49.2">PA4</text>
<text x="210" y="49.2">VCC3V3</text>
<text x="32.3" y="59.4">GND</text>
<text x="81.8" y="59.4">GND</text>
<text x="93.9" y="56.8">PA11</text>
<text x="149.1" y="56.8">GND</text>
<text x="159.2" y="55.6">OSC32_IN</text>
<text x="176.7" y="55.6">OSC32_OUT</text>
<text x="248.1" y="58.1">VCC3V3</text>
<text x="18.3" y="64.5">GND</text>
<text x="33.9" y="61.9">5V</text>
<text x="77.4" y="60.6">20</text>
<text x="82.7" y="64.5">USBDM</text>
<text x="82.7" y="61.9">USBDP</text>
<text x="136" y="61.9">USBDM</text>
<text x="136" y="64.5">USBDP</text>
<text x="224.4" y="65.7">BOOT0</text>
<text x="14.7" y="69.5">USBDM</text>
<text x="14.9" y="67">USBDP</text>
<text x="32.3" y="77.2">GND</text>
<text x="33.9" y="74.6">5V</text>
<text x="75.4" y="77.2">GND</text>
<text x="149.1" y="73.3">GND</text>
<text x="198.6" y="77.2">GND</text>
<text x="210" y="77.2">GND</text>
<text x="248.1" y="73.3">GND</text>
<text x="248.1" y="79.7">VCC3V3</text>
<text x="10.3" y="85.9">B</text>
<text x="113" y="88.6">VBAT</text>
<text x="127.5" y="88.6">VCC3V3</text>
<text x="224.4" y="87.3">BOOT1</text>
<text x="285.3" y="85.9">B</text>
<text x="169.4" y="93.7">GND</text>
<text x="248.1" y="94.9">GND</text>
<text x="100.6" y="101.3">RESET</text>
<text x="153.8" y="101.3">PA0</text>
<text x="100.2" y="106.4">BOOT0</text>
<text x="153.8" y="103.8">PA1</text>
<text x="153.8" y="106.4">PA2</text>
<text x="205" y="102.6">GND</text>
<text x="91.2" y="114">OSC_OUT</text>
<text x="92" y="111.4">OSC_IN</text>
<text x="153.8" y="114">PA5</text>
<text x="153.8" y="108.9">PA3</text>
<text x="153.8" y="111.4">PA4</text>
<text x="22.1" y="117.8">GND</text>
<text x="51.3" y="117.8">RESET</text>
<text x="153.8" y="116.5">PA6</text>
<text x="153.8" y="119.1">PA7</text>
<text x="207.6" y="119.1">JTDI</text>
<text x="94.9" y="124.1">PC1</text>
<text x="94.9" y="121.6">PC0</text>
<text x="153.8" y="124.1">PA9/USART1_TX</text>
<text x="153.8" y="121.6">PA8</text>
<text x="198.7" y="124.1">JTMS/SWDIO</text>
<text x="205.9" y="121.6">JTDO</text>
<text x="94.9" y="126.7">PC2</text>
<text x="94.9" y="129.2">PC3</text>
<text x="94.9" y="131.8">PC4</text>
<text x="153.8" y="126.7">PA10/USART1_RX</text>
<text x="153.8" y="131.8">PA12</text>
<text x="153.8" y="129.2">PA11</text>
<text x="198.4" y="126.7">JTCK/SWCLK</text>
<text x="10.3" y="135.9">C</text>
<text x="94.9" y="136.8">PC6</text>
<text x="94.9" y="134.3">PC5</text>
<text x="152.9" y="136.8">JTCK/SWCLK</text>
<text x="153.8" y="134.3">JTMS/SWDIO</text>
<text x="204.7" y="136.8">JNTRST</text>
<text x="205.7" y="134.3">RESET</text>
<text x="285.3" y="135.9">C</text>
<text x="39.8" y="140.7">VCC3V3</text>
<text x="39.8" y="143.2">GND</text>
<text x="72.9" y="140.7">VBAT</text>
<text x="73.8" y="143.2">PB6</text>
<text x="94.9" y="141.9">PC8</text>
<text x="94.9" y="139.4">PC7</text>
<text x="153.8" y="139.4">JTDI</text>
<text x="39.8" y="145.7">5V</text>
<text x="40.8" y="148.3">PC12</text>
<text x="73.8" y="148.3">PB8</text>
<text x="73.8" y="145.7">PB7</text>
<text x="93.7" y="149.5">PC11</text>
<text x="93.7" y="147">PC10</text>
<text x="94.9" y="144.5">PC9</text>
<text x="153.8" y="144.5">PB0</text>
<text x="153.8" y="147">PB1</text>
<text x="153.8" y="149.5">BOOT1</text>
<text x="204.3" y="149.5">VCC3V3</text>
<text x="40.8" y="155.9">PA10/USART1_RX</text>
<text x="40.8" y="153.4">PC10</text>
<text x="40.8" y="150.8">PC11</text>
<text x="73.8" y="150.8">PB9</text>
<text x="73.8" y="155.9">PA5</text>
<text x="73.8" y="153.4">PC13</text>
<text x="93.7" y="154.6">PC13</text>
<text x="93.7" y="152.1">PC12</text>
<text x="152.9" y="152.1">JTDO</text>
<text x="153.8" y="154.6">JNTRST</text>
<text x="173.3" y="152.1">GND</text>
<text x="40.8" y="158.4">PA9/USART1_TX</text>
<text x="40.8" y="161">PA8</text>
<text x="73.8" y="161">PC0</text>
<text x="73.8" y="158.4">PA6</text>
<text x="88.8" y="159.7">OSC32_OUT</text>
<text x="89.6" y="157.2">OSC32_IN</text>
<text x="153.8" y="159.7">PB6</text>
<text x="153.8" y="157.2">PB5</text>
<text x="40.8" y="163.5">PC9</text>
<text x="40.8" y="166.1">PC8</text>
<text x="73.8" y="166.1">PC2</text>
<text x="73.8" y="163.5">PC1</text>
<text x="153.8" y="167.3">PB9</text>
<text x="153.8" y="164.8">PB8</text>
<text x="153.8" y="162.2">PB7</text>
<text x="40.8" y="173.7">PB15</text>
<text x="40.8" y="168.6">PC7</text>
<text x="40.8" y="171.1">PC6</text>
<text x="73.8" y="171.1">PA0</text>
<text x="73.8" y="173.7">PA1</text>
<text x="73.8" y="168.6">PC3</text>
<text x="153.8" y="172.4">PB11</text>
<text x="153.8" y="169.9">PB10</text>
<text x="40.8" y="178.8">PB13</text>
<text x="40.8" y="176.2">PB14</text>
<text x="73.8" y="178.8">PA3</text>
<text x="73.8" y="176.2">PA2</text>
<text x="153.8" y="177.5">PB13</text>
<text x="153.8" y="174.9">PB12</text>
<text x="10.3" y="185.9">D</text>
<text x="40.8" y="183.8">PB11</text>
<text x="40.8" y="181.3">PB12</text>
<text x="72.9" y="181.3">RESET</text>
<text x="72.9" y="183.8">VCC3V3</text>
<text x="153.8" y="182.6">PB15</text>
<text x="153.8" y="180">PB14</text>
<text x="285.3" y="185.9">D</text>
<text x="40.8" y="188.9">PB1</text>
<text x="40.8" y="186.4">PB10</text>
<text x="72.9" y="188.9">GND</text>
<text x="72.9" y="186.4">GND</text>
<text x="118.6" y="194">GND</text>
<text x="35" y="199.9">1</text>
<text x="85" y="199.9">2</text>
<text x="135" y="199.9">3</text>
<text x="185" y="199.9">4</text>
<text x="235" y="199.9">5</text>
<text x="285" y="199.9">6</text>
</g>
<g font-size="1.8" fill="#006464">
<text x="201.3" y="16.1">PS1</text>
<text x="116.5" y="23.7">IC2</text>
<text x="195.4" y="18.6">TLV75733PDBVR</text>
<text x="196.1" y="23.7">IN</text>
<text x="207.5" y="23.7">NC</text>
<text x="241.4" y="21.2">20pF</text>
<text x="242.5" y="18.6">C2</text>
<text x="110.3" y="26.3">FT232RNL-REEL</text>
<text x="184.2" y="27.5">C4</text>
<text x="196.1" y="26.3">GND</text>
<text x="196.1" y="28.8">EN</text>
<text x="206.5" y="26.3">OUT</text>
<text x="107.2" y="31.3">TXD</text>
<text x="107.2" y="33.9">DTR#</text>
<text x="123.7" y="31.3">OSCO</text>
<text x="124.4" y="33.9">OSCI</text>
<text x="184.2" y="30.1">1uF</text>
<text x="222.3" y="30.1">C6</text>
<text x="222.3" y="32.6">1uF</text>
<text x="242.5" y="35.2">C3</text>
<text x="259.1" y="32">Y1</text>
<text x="259.1" y="34.5">8MHz</text>
<text x="107.2" y="36.4">RTS#</text>
<text x="107.2" y="39">VCCIO</text>
<text x="107.2" y="41.5">RXD</text>
<text x="123.9" y="39">AGND</text>
<text x="124.1" y="41.5">NC_2</text>
<text x="124.5" y="36.4">TEST</text>
<text x="241.4" y="37.7">20pF</text>
<text x="107.2" y="44">RI#</text>
<text x="107.2" y="46.6">GND_1</text>
<text x="122.5" y="46.6">CBUS1</text>
<text x="122.5" y="44">CBUS0</text>
<text x="142.2" y="46.6">C1</text>
<text x="53.4" y="51.7">J6</text>
<text x="73.6" y="52.9">R1</text>
<text x="107.2" y="49.1">NC_1</text>
<text x="107.2" y="51.7">DSR#</text>
<text x="122.8" y="49.1">GND_3</text>
<text x="125.2" y="51.7">VCC</text>
<text x="140.8" y="49.1">0.1uF</text>
<text x="27.9" y="58">R2</text>
<text x="45" y="59.3">GND_1</text>
<text x="46.9" y="54.2">USB4800-03-A</text>
<text x="60.3" y="59.3">CC2</text>
<text x="72.8" y="55.5">5.1k</text>
<text x="107.2" y="54.2">DCD#</text>
<text x="107.2" y="56.7">CTS#</text>
<text x="107.2" y="59.3">CBUS4</text>
<text x="121.7" y="59.3">3V3OUT</text>
<text x="121.8" y="54.2">RESET#</text>
<text x="122.8" y="56.7">GND_2</text>
<text x="200.7" y="57.7">D2</text>
<text x="212.1" y="57.7">D1</text>
<text x="27.1" y="60.6">5.1k</text>
<text x="34.2" y="65.6">R3</text>
<text x="45" y="61.8">VBUS_1</text>
<text x="45" y="64.4">CC1</text>
<text x="60.2" y="64.4">DN2</text>
<text x="60.3" y="61.8">DP2</text>
<text x="73" y="61.8">R14</text>
<text x="107.2" y="61.8">CBUS2</text>
<text x="107.2" y="64.4">CBUS3</text>
<text x="122.3" y="61.8">USBDM</text>
<text x="122.5" y="64.4">USBDP</text>
<text x="151.1" y="63.1">C5</text>
<text x="151.1" y="65.6">0.1uF</text>
<text x="200.7" y="60.2">GREEN</text>
<text x="212.1" y="60.2">RED</text>
<text x="236.3" y="63.1">100k</text>
<text x="237.4" y="60.6">R4</text>
<text x="254.5" y="65.6">COM</text>
<text x="254.5" y="63.1">NC</text>
<text x="268" y="64.4">S2</text>
<text x="27.9" y="72">R7</text>
<text x="34.2" y="68.2">20</text>
<text x="45" y="66.9">DP1</text>
<text x="45" y="69.4">DN1</text>
<text x="45" y="72">SBU1</text>
<text x="59" y="66.9">SBU2</text>
<text x="60.1" y="69.4">MH3</text>
<text x="60.1" y="72">MH4</text>
<text x="73" y="69.4">R13</text>
<text x="73.6" y="66.9">20</text>
<text x="199.4" y="70.1">330</text>
<text x="199.4" y="67.5">R12</text>
<text x="210.8" y="67.5">R6</text>
<text x="210.8" y="70.1">330</text>
<text x="254.5" y="68.2">NO</text>
<text x="268" y="66.9">BSI-10</text>
<text x="27.9" y="74.5">20</text>
<text x="45" y="77.1">GND_2</text>
<text x="45" y="74.5">VBUS_2</text>
<text x="60.1" y="74.5">MH5</text>
<text x="60.1" y="77.1">MH6</text>
<text x="177.1" y="75.8">Crystal_GND23</text>
<text x="182.9" y="73.3">Y2</text>
<text x="161.3" y="83.4">C11</text>
<text x="179.1" y="83.4">C12</text>
<text x="161.3" y="86">12pF</text>
<text x="179.1" y="86">12pF</text>
<text x="236.3" y="89.8">100k</text>
<text x="254.5" y="87.2">COM</text>
<text x="254.5" y="89.8">NO</text>
<text x="254.5" y="84.7">NC</text>
<text x="268" y="86">S3</text>
<text x="268" y="88.5">BSI-10</text>
<text x="237.4" y="92.3">R5</text>
<text x="113.5" y="101.2">NRST</text>
<text x="139.2" y="101.2">PA0</text>
<text x="113.5" y="106.3">BOOT0</text>
<text x="124.1" y="102.9" transform="rotate(-90 124.1 102.9)">VBAT</text>
<text x="126.6" y="102.1" transform="rotate(-90 126.6 102.1)">VDD</text>
<text x="129.1" y="102.1" transform="rotate(-90 129.1 102.1)">VDD</text>
<text x="131.7" y="102.1" transform="rotate(-90 131.7 102.1)">VDD</text>
<text x="134.2" y="102.1" transform="rotate(-90 134.2 102.1)">VDD</text>
<text x="136.8" y="103.2" transform="rotate(-90 136.8 103.2)">VDDA</text>
<text x="139.2" y="103.7">PA1</text>
<text x="139.2" y="106.3">PA2</text>
<text x="113.5" y="111.4">PD0</text>
<text x="113.5" y="113.9">PD1</text>
<text x="139.2" y="108.8">PA3</text>
<text x="139.2" y="111.4">PA4</text>
<text x="139.2" y="113.9">PA5</text>
<text x="233.4" y="111.4">DBGRQ/NC</text>
<text x="233.4" y="113.9">DBGACK/NC</text>
<text x="248.5" y="110.5" transform="rotate(-90 248.5 110.5)">GND</text>
<text x="113.5" y="116.4">PD2</text>
<text x="139.2" y="116.4">PA6</text>
<text x="139.2" y="119">PA7</text>
<text x="233.4" y="119">TDI</text>
<text x="113.5" y="121.5">PC0</text>
<text x="113.5" y="124.1">PC1</text>
<text x="139.2" y="121.5">PA8</text>
<text x="139.2" y="124.1">PA9</text>
<text x="233.4" y="121.5">TDO/SWO</text>
<text x="233.4" y="124.1">TMS/SWDIO</text>
<text x="259.1" y="123.4">J1</text>
<text x="259.1" y="126">Conn_ARM_JTAG_SWD_20</text>
<text x="39.2" y="130.4">0.1uF</text>
<text x="40" y="127.9">C10</text>
<text x="113.5" y="126.6">PC2</text>
<text x="113.5" y="129.1">PC3</text>
<text x="113.5" y="131.7">PC4</text>
<text x="138" y="126.6">PA10</text>
<text x="138" y="129.1">PA11</text>
<text x="138" y="131.7">PA12</text>
<text x="233.4" y="129.1">RTCK</text>
<text x="233.4" y="126.6">TCK/SWDCLK</text>
<text x="23.9" y="136.8">Conn_01x20_Pin</text>
<text x="30.6" y="134.2">J3</text>
<text x="56.9" y="136.8">Conn_01x20_Pin</text>
<text x="63.6" y="134.2">J2</text>
<text x="113.5" y="134.2">PC5</text>
<text x="113.5" y="136.8">PC6</text>
<text x="138" y="134.2">PA13</text>
<text x="138" y="136.8">PA14</text>
<text x="233.4" y="134.2">~{SRST}</text>
<text x="233.4" y="136.8">~{TRST}</text>
<text x="113.5" y="139.3">PC7</text>
<text x="113.5" y="141.8">PC8</text>
<text x="138" y="139.3">PA15</text>
<text x="176.5" y="143.7">10k</text>
<text x="176.5" y="141.2">R11</text>
<text x="184.2" y="141.2">R9</text>
<text x="184.2" y="143.7">10k</text>
<text x="191.8" y="143.7">10k</text>
<text x="191.8" y="141.2">R10</text>
<text x="246" y="140" transform="rotate(-90 246 140)">VCC/NC</text>
<text x="248.5" y="140" transform="rotate(-90 248.5 140)">VTREF</text>
<text x="113.5" y="144.4">PC9</text>
<text x="113.5" y="146.9">PC10</text>
<text x="113.5" y="149.5">PC11</text>
<text x="139" y="144.4">PB0</text>
<text x="139" y="146.9">PB1</text>
<text x="139" y="149.5">PB2</text>
<text x="113.5" y="154.5">PC13</text>
<text x="113.5" y="152">PC12</text>
<text x="139" y="152">PB3</text>
<text x="139" y="154.5">PB4</text>
<text x="113.5" y="157.1">PC14</text>
<text x="113.5" y="159.6">PC15</text>
<text x="139" y="157.1">PB5</text>
<text x="139" y="159.6">PB6</text>
<text x="139" y="162.2">PB7</text>
<text x="139" y="164.7">PB8</text>
<text x="139" y="167.2">PB9</text>
<text x="137.8" y="169.8">PB10</text>
<text x="137.8" y="172.3">PB11</text>
<text x="137.8" y="174.9">PB12</text>
<text x="137.8" y="177.4">PB13</text>
<text x="137.8" y="179.9">PB14</text>
<text x="137.8" y="182.5">PB15</text>
<text x="129.1" y="186.2" transform="rotate(-90 129.1 186.2)">VSS</text>
<text x="131.7" y="186.2" transform="rotate(-90 131.7 186.2)">VSSA</text>
<text x="132.8" y="190.1">U1</text>
<text x="132.8" y="192.6">STM32F103RBTx</text>
</g>
<g font-size="1.8" fill="#0f0f0f">
<text x="182.9" y="22.5">5V</text>
<text x="259.1" y="23.8">OSC_IN</text>
<text x="259.1" y="40.3">OSC_OUT</text>
<text x="118.1" y="87.3">VBAT</text>
<text x="147.3" y="100">PA0</text>
<text x="147.3" y="105.1">PA2</text>
<text x="147.3" y="107.6">PA3</text>
<text x="147.3" y="102.5">PA1</text>
<text x="100.3" y="112.7">OSC_OUT</text>
<text x="100.3" y="110.1">OSC_IN</text>
<text x="147.3" y="110.1">PA4</text>
<text x="147.3" y="112.7">PA5</text>
<text x="27.7" y="116.5">GND</text>
<text x="147.3" y="115.2">PA6</text>
<text x="147.3" y="117.8">PA7</text>
<text x="212.1" y="117.8">JTDI</text>
<text x="100.3" y="122.8">PC1</text>
<text x="100.3" y="125.4">PC2</text>
<text x="100.3" y="120.3">PC0</text>
<text x="147.3" y="120.3">PA8</text>
<text x="212.1" y="120.3">JTDO</text>
<text x="212.1" y="125.4">JTCK/SWCLK</text>
<text x="212.1" y="122.8">JTMS/SWDIO</text>
<text x="100.3" y="127.9">PC3</text>
<text x="100.3" y="130.5">PC4</text>
<text x="147.3" y="127.9">PA11</text>
<text x="147.3" y="130.5">PA12</text>
<text x="100.3" y="135.5">PC6</text>
<text x="100.3" y="133">PC5</text>
<text x="212.1" y="135.5">JNTRST</text>
<text x="212.1" y="133">RESET</text>
<text x="100.3" y="140.6">PC8</text>
<text x="100.3" y="138.1">PC7</text>
<text x="100.3" y="143.2">PC9</text>
<text x="147.3" y="143.2">PB0</text>
<text x="100.3" y="148.2">PC11</text>
<text x="100.3" y="145.7">PC10</text>
<text x="147.3" y="145.7">PB1</text>
<text x="100.3" y="153.3">PC13</text>
<text x="100.3" y="150.8">PC12</text>
<text x="147.3" y="155.9">PB5</text>
<text x="147.3" y="158.4">PB6</text>
<text x="147.3" y="160.9">PB7</text>
<text x="147.3" y="163.5">PB8</text>
<text x="147.3" y="166">PB9</text>
<text x="147.3" y="171.1">PB11</text>
<text x="147.3" y="173.6">PB12</text>
<text x="147.3" y="168.6">PB10</text>
<text x="147.3" y="178.7">PB14</text>
<text x="147.3" y="176.2">PB13</text>
<text x="147.3" y="181.3">PB15</text>
<text x="123.2" y="192.7">GND</text>
</g>
<g font-size="1.8" fill="#a90000">
<text x="192.3" y="22.6">1</text>
<text x="212.7" y="22.6">4</text>
<text x="192.3" y="25.1">2</text>
<text x="192.3" y="27.7">3</text>
<text x="212.7" y="25.1">5</text>
<text x="103.4" y="30.2">1</text>
<text x="103.4" y="32.8">2</text>
<text x="103.4" y="35.3">3</text>
<text x="130.8" y="35.3">26</text>
<text x="130.8" y="32.8">27</text>
<text x="130.8" y="30.2">28</text>
<text x="103.4" y="37.8">4</text>
<text x="103.4" y="40.4">5</text>
<text x="130.8" y="40.4">24</text>
<text x="130.8" y="37.8">25</text>
<text x="103.4" y="42.9">6</text>
<text x="103.4" y="45.5">7</text>
<text x="130.8" y="45.5">22</text>
<text x="130.8" y="42.9">23</text>
<text x="102.8" y="53.1">10</text>
<text x="103.4" y="48">8</text>
<text x="103.4" y="50.5">9</text>
<text x="130.8" y="53.1">19</text>
<text x="130.8" y="50.5">20</text>
<text x="130.8" y="48">21</text>
<text x="40.7" y="58.2">A1</text>
<text x="66" y="58.2">B5</text>
<text x="102.8" y="55.6">11</text>
<text x="102.8" y="58.2">12</text>
<text x="130.8" y="58.2">17</text>
<text x="130.8" y="55.6">18</text>
<text x="40.7" y="60.7">A4</text>
<text x="40.7" y="63.2">A5</text>
<text x="40.7" y="65.8">A6</text>
<text x="66" y="60.7">B6</text>
<text x="66" y="63.2">B7</text>
<text x="66" y="65.8">B8</text>
<text x="102.8" y="60.7">13</text>
<text x="102.8" y="63.2">14</text>
<text x="130.8" y="63.2">15</text>
<text x="130.8" y="60.7">16</text>
<text x="250.8" y="64.5">1</text>
<text x="250.8" y="62">3</text>
<text x="40.7" y="68.3">A7</text>
<text x="40.7" y="70.9">A8</text>
<text x="65.2" y="68.3">MH3</text>
<text x="65.2" y="70.9">MH4</text>
<text x="166.1" y="71.2" transform="rotate(-90 166.1 71.2)">2</text>
<text x="250.8" y="67.1">2</text>
<text x="40.1" y="75.9">A12</text>
<text x="40.7" y="73.4">A9</text>
<text x="65.2" y="73.4">MH5</text>
<text x="65.2" y="75.9">MH6</text>
<text x="162.5" y="74.7">1</text>
<text x="168.8" y="74.7">4</text>
<text x="166.1" y="80.1" transform="rotate(-90 166.1 80.1)">3</text>
<text x="250.8" y="83.6">3</text>
<text x="250.8" y="86.1">1</text>
<text x="250.8" y="88.6">2</text>
<text x="111.1" y="100.1">7</text>
<text x="122.9" y="97.2" transform="rotate(-90 122.9 97.2)">1</text>
<text x="125.5" y="97.8" transform="rotate(-90 125.5 97.8)">19</text>
<text x="128" y="97.8" transform="rotate(-90 128 97.8)">32</text>
<text x="130.6" y="97.8" transform="rotate(-90 130.6 97.8)">48</text>
<text x="133.1" y="97.8" transform="rotate(-90 133.1 97.8)">64</text>
<text x="135.6" y="97.8" transform="rotate(-90 135.6 97.8)">13</text>
<text x="143.5" y="100.1">14</text>
<text x="110.4" y="105.2">60</text>
<text x="143.5" y="102.6">15</text>
<text x="143.5" y="105.2">16</text>
<text x="143.5" y="107.7">17</text>
<text x="247.4" y="104.8" transform="rotate(-90 247.4 104.8)">4</text>
<text x="111.1" y="110.2">5</text>
<text x="111.1" y="112.8">6</text>
<text x="143.5" y="110.2">20</text>
<text x="143.5" y="112.8">21</text>
<text x="229.8" y="110.2">17</text>
<text x="229.8" y="112.8">19</text>
<text x="37.4" y="116.6">1</text>
<text x="45" y="116.6">2</text>
<text x="110.4" y="115.3">54</text>
<text x="143.5" y="115.3">22</text>
<text x="143.5" y="117.9">23</text>
<text x="230.4" y="117.9">5</text>
<text x="110.4" y="125.5">10</text>
<text x="111.1" y="120.4">8</text>
<text x="111.1" y="122.9">9</text>
<text x="143.5" y="120.4">41</text>
<text x="143.5" y="122.9">42</text>
<text x="143.5" y="125.5">43</text>
<text x="229.8" y="120.4">13</text>
<text x="230.4" y="122.9">7</text>
<text x="230.4" y="125.5">9</text>
<text x="110.4" y="128">11</text>
<text x="110.4" y="130.6">24</text>
<text x="143.5" y="128">44</text>
<text x="143.5" y="130.6">45</text>
<text x="229.8" y="128">11</text>
<text x="110.4" y="133.1">25</text>
<text x="110.4" y="135.6">37</text>
<text x="143.5" y="133.1">46</text>
<text x="143.5" y="135.6">49</text>
<text x="229.8" y="133.1">15</text>
<text x="230.4" y="135.6">3</text>
<text x="34.2" y="139.4">1</text>
<text x="34.2" y="142">2</text>
<text x="67.2" y="139.4">1</text>
<text x="67.2" y="142">2</text>
<text x="110.4" y="138.2">38</text>
<text x="110.4" y="140.7">39</text>
<text x="110.4" y="143.3">40</text>
<text x="143.5" y="143.3">26</text>
<text x="143.5" y="138.2">50</text>
<text x="244.9" y="142.9" transform="rotate(-90 244.9 142.9)">2</text>
<text x="247.4" y="142.9" transform="rotate(-90 247.4 142.9)">1</text>
<text x="34.2" y="144.5">3</text>
<text x="34.2" y="147.1">4</text>
<text x="34.2" y="149.6">5</text>
<text x="67.2" y="144.5">3</text>
<text x="67.2" y="147.1">4</text>
<text x="67.2" y="149.6">5</text>
<text x="110.4" y="145.8">51</text>
<text x="110.4" y="148.3">52</text>
<text x="143.5" y="145.8">27</text>
<text x="143.5" y="148.3">28</text>
<text x="34.2" y="152.1">6</text>
<text x="34.2" y="154.7">7</text>
<text x="67.2" y="152.1">6</text>
<text x="67.2" y="154.7">7</text>
<text x="110.4" y="150.9">53</text>
<text x="111.1" y="153.4">2</text>
<text x="111.1" y="156">3</text>
<text x="143.5" y="150.9">55</text>
<text x="143.5" y="153.4">56</text>
<text x="143.5" y="156">57</text>
<text x="34.2" y="157.2">8</text>
<text x="34.2" y="159.8">9</text>
<text x="67.2" y="157.2">8</text>
<text x="67.2" y="159.8">9</text>
<text x="111.1" y="158.5">4</text>
<text x="143.5" y="158.5">58</text>
<text x="143.5" y="161">59</text>
<text x="33.6" y="162.3">10</text>
<text x="33.6" y="164.8">11</text>
<text x="33.6" y="167.4">12</text>
<text x="66.6" y="162.3">10</text>
<text x="66.6" y="164.8">11</text>
<text x="66.6" y="167.4">12</text>
<text x="143.5" y="163.6">61</text>
<text x="143.5" y="166.1">62</text>
<text x="33.6" y="169.9">13</text>
<text x="33.6" y="172.5">14</text>
<text x="66.6" y="169.9">13</text>
<text x="66.6" y="172.5">14</text>
<text x="143.5" y="168.7">29</text>
<text x="143.5" y="171.2">30</text>
<text x="143.5" y="173.7">33</text>
<text x="33.6" y="175">15</text>
<text x="33.6" y="177.5">16</text>
<text x="66.6" y="175">15</text>
<text x="66.6" y="177.5">16</text>
<text x="143.5" y="176.3">34</text>
<text x="143.5" y="178.8">35</text>
<text x="33.6" y="180.1">17</text>
<text x="33.6" y="182.6">18</text>
<text x="33.6" y="185.2">19</text>
<text x="66.6" y="180.1">17</text>
<text x="66.6" y="182.6">18</text>
<text x="66.6" y="185.2">19</text>
<text x="143.5" y="181.4">36</text>
<text x="33.6" y="187.7">20</text>
<text x="66.6" y="187.7">20</text>
<text x="128" y="189.3" transform="rotate(-90 128 189.3)">18</text>
<text x="130.6" y="189.3" transform="rotate(-90 130.6 189.3)">12</text>
</g>
<text font-size="1.8" fill="#009600" x="215.9" y="25.1">VCC3V3</text>
</svg>
